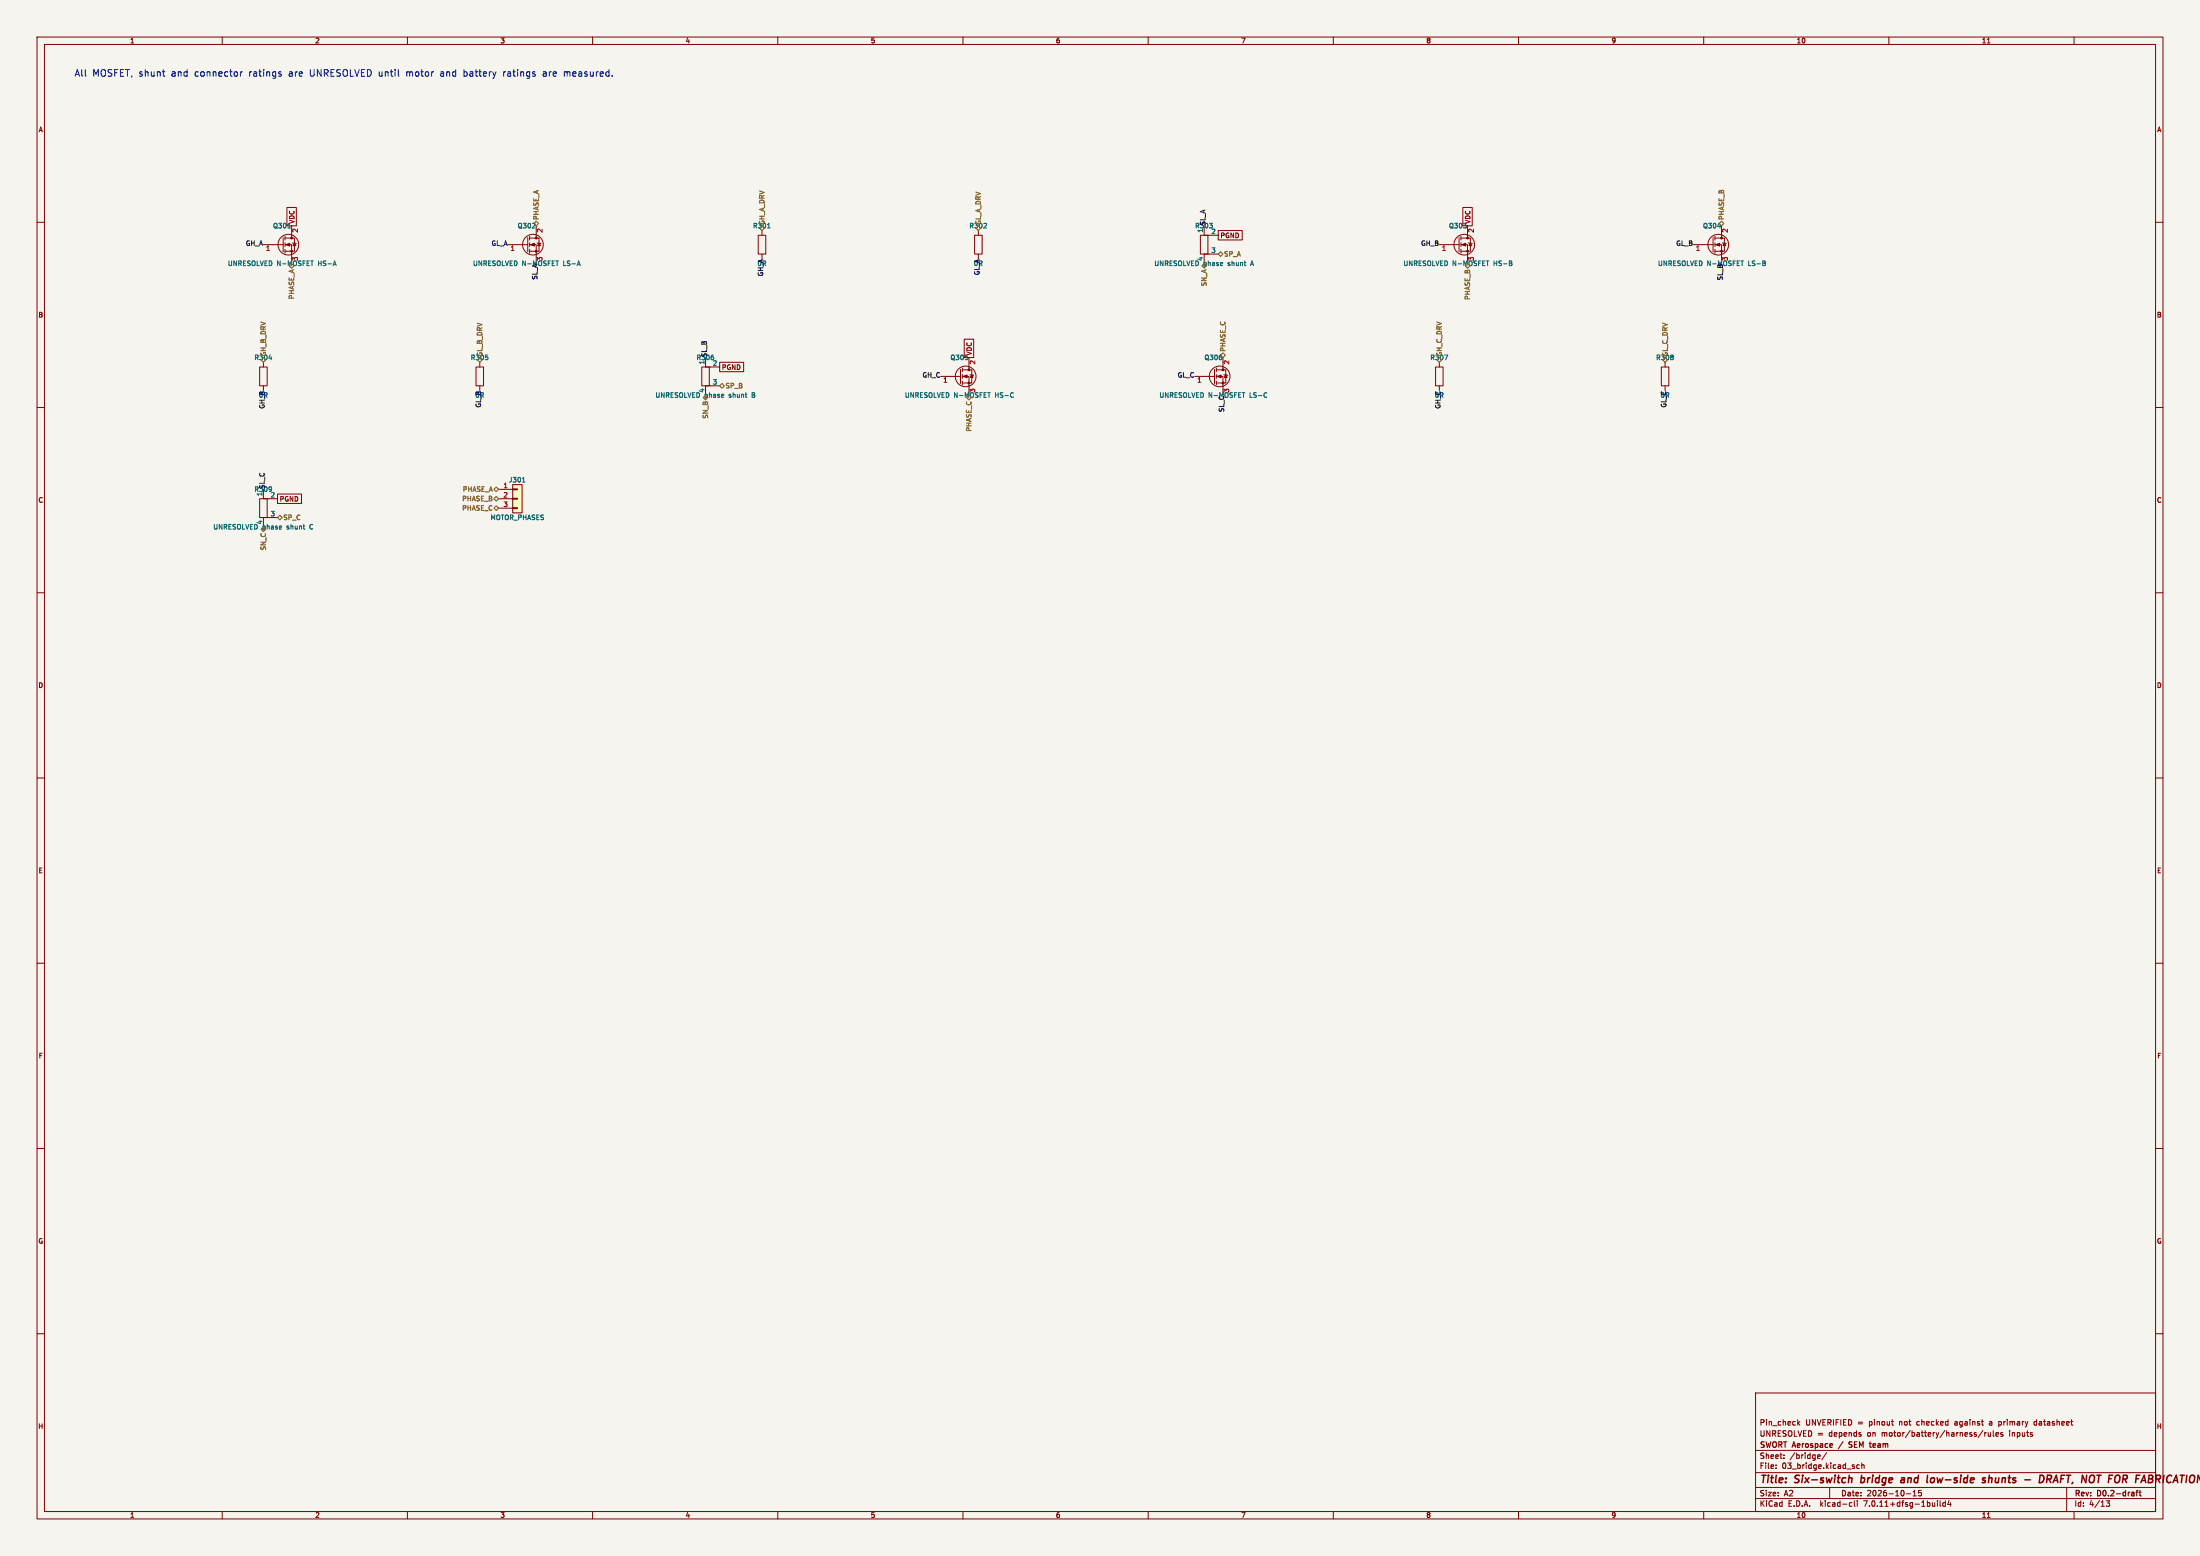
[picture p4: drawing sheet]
<svg xmlns="http://www.w3.org/2000/svg" width="594mm" height="420mm" viewBox="0 0 594 420" stroke-linecap="round" stroke-linejoin="round" font-family="sans-serif">
<path d="M0 0h594v420h-594z" fill="#f5f4ef" stroke="#f5f4ef" stroke-width=".27"/>
<g fill="none" stroke="#840000" stroke-width=".27">
<path d="M10 10h574v400h-574zM12 12h570v396h-570zM60 10v2M110 10v2M160 10v2M210 10v2M260 10v2M310 10v2M360 10v2M410 10v2M460 10v2M510 10v2"/>
<path d="M536.6 11.6h.7M560 10v2M10 60h2M77.5 56h2.5v5h-2.5zM395 56h2.5v5h-2.5zM582 60h2M71.1 66h5.4M76.5 64.1v3.8M77 66h1.7v5.1M77 64.3h2.5v3.5h-2.5M77 63.8v1M77 65.5v1"/>
<path d="M77 67.3v1M78.7 61v3.3M79 65.5l1 .3M79.5 65.7l.4 .6h-.8zM137.2 66h5.3M142.5 64.1v3.8M143 66h1.8v5.1M143 64.3h2.5v3.5h-2.5M143 63.8v1M143 65.5v1M143 67.3v1M144.8 61v3.3"/>
<path d="M145 65.5l1 .3M145.5 65.7l.4 .6h-.7zM204.7 63.5h2.1v5.1h-2.1zM205.7 62.2v1.3M205.7 68.6v1.3M263.1 63.5h2.1v5.1h-2.1zM264.2 62.2v1.3M264.2 68.6v1.3M324.1 63.5h2v5.1h-2zM325.1 61v2.5h3.8M328.9 62.2h6.5v2.6h-6.5zM328.9 68.6h-3.8v2.5"/>
<path d="M388.6 66h5.4M394 64.1v3.8M394.5 66h1.7v5.1M394.5 64.3h2.5v3.5h-2.5M394.5 63.8v1M394.5 65.5v1M394.5 67.3v1M396.2 61v3.3M396.5 65.5l1 .3M397 65.7l.4 .6h-.8zM457.2 66h5.3M462.5 64.1v3.8"/>
<path d="M463 66h1.8v5.1M463 64.3h2.6v3.5h-2.6M463 63.8v1M463 65.5v1M463 67.3v1M464.8 61v3.3M465.1 65.5l1 .3M465.6 65.7l.4 .6h-.8zM70.1 99.1h2v5h-2zM71.1 97.8v1.3M128.5 99.1h2.1v5h-2.1zM129.5 97.8v1.3"/>
<path d="M189.5 99.1h2v5h-2zM190.5 96.5v2.6h3.8M194.3 97.8h6.5v2.5h-6.5zM259.3 99.7v3.8M259.8 99.8h2.6v3.6h-2.6M259.8 99.3v1M260.3 91.6h2.6v4.9h-2.6zM261.6 96.5v3.3M327.9 99.7v3.8M328.4 99.8h2.6v3.6h-2.6M328.4 99.3v1M330.2 96.5v3.3"/>
<path d="M387.6 99.1h2v5h-2zM388.6 97.8v1.3M448.6 99.1h2v5h-2zM449.6 97.8v1.3M10 110h2M71.1 104.1v1.3M129.5 104.1v1.3M194.3 104.1h-3.8v2.6M254 101.6h5.3M259.8 101.6h1.8v5.1M259.8 101.1v1M259.8 102.9v1"/>
<path d="M261.9 101.1l1 .2M262.4 101.2l.4 .7h-.8zM322.6 101.6h5.3M328.4 101.6h1.8v5.1M328.4 101.1v1M328.4 102.9v1M330.5 101.1l1 .2M331 101.2l.3 .7h-.7zM388.6 104.1v1.3M449.6 104.1v1.3M582 110h2M70.1 134.6h2v5.1h-2z"/>
<path d="M71.1 132.1v2.5h3.8M74.9 133.4h6.5v2.5h-6.5zM74.9 139.7h-3.8v2.5M134.6 134.6h3.8M134.6 132.1h3.8M134.6 137.2h3.8M138.4 137h1.3v.3h-1.3zM138.4 134.5h1.3v.2h-1.3zM138.4 132h1.3v.2h-1.3zM138.4 130.8h2.6v7.6h-2.6zM10 160h2M582 160h2"/>
<path d="M10 210h2M582 210h2M10 260h2M582 260h2M10 310h2M582 310h2M10 360h2M474 376h108v32h-108zM582 360h2M474 397.5h108M474 391.5h108M479.5 396.2v.2"/>
<path d="M479.5 395.4v.2M481.7 393.5v.2M481.7 392.7v.2M485.4 383.2v1.5M485.5 384.1l.5 .6M486 383.7l-.6 .5M491 392.7h.4l.1 .3-.8 .2M491.4 393.6l-.4 .1M493.2 392.1l-1.3 1.9M502 395.4h-.4l-.3 .3 .2 .6h.5M502.5 387.2v.4M502.7 395.5l.5-.1 .1 1"/>
<path d="M502.7 394.9v1.5M510.7 383.7h.5M511.1 384.7h.1M535.4 386.1l-1.3 1.9M535.9 386.7v1M536.3 386.7l-.4 .3M536.8 386.7l.1 .9 .6-.1M537.2 384.2v.4M537.5 386.7v1M538.2 386.2v1.3l.2 .2M538.9 387.2l.7-.2-.1-.3h-.4l-.2 .2 .1 .7h.5M539.7 384.6l.4 .1"/>
<path d="M539.7 383.7v1.5M540.1 383.7h-.4M540.7 386.7h-.3l-.2 .2v.2l.5 .1v.4h-.5M549.7 383.7l-.5 .3v.5l.5 .2M60 408v2M110 408v2M160 408v2M210 408v2M260 408v2M310 408v2M360 408v2M410 408v2"/>
<path d="M460 408v2M474 404.5h108M474 401.5h108M494 401.5v3M499.6 405.6h.4M500 406.5l-.4 .1M500.7 405.1v1.3l.2 .2M501.5 405.1v.1M501.5 405.6v1M510 408v2M514.7 403.2h1.2M516.5 403.8h.9"/>
<path d="M516.5 402.7l.5-.4v1.5M518.7 402.3h-.7v.7l.7-.1v.7l-.2 .2-.5-.2M523.1 405.1v.1M523.1 405.6v1M523.8 405.1v1.3l.2 .2M525.2 405.6h-.4l-.3 .3 .2 .6h.5M525.2 405.1v1.5M526.2 405l-.3 1.1h.9M526.6 405.6v1M536.6 409.6h.7M558 401.5v6.5M560 408v2"/>
<path d="M568.7 405.1h.9l-.5 .5 .4 .2v.6l-.8 .1"/>
<circle cx="77.9" cy="66" r="2.79"/>
<circle cx="143.9" cy="66" r="2.79"/>
<circle cx="395.4" cy="66" r="2.79"/>
<circle cx="463.9" cy="66" r="2.79"/>
<circle cx="260.7" cy="101.6" r="2.79"/>
<circle cx="329.3" cy="101.6" r="2.79"/>
</g>
<path d="M497.6 389.1l-1.3 1.9M499.2 390.6h.7M500.1 389.2h-.6l-.3 .3 .1 .3 .6 .2M506.2 389.7l-.5 .2 .1 .7 .4 .1M506.4 390l-.7 .2M576.7 402.8h.6M577.3 402.3l-.4 .2v1.3M577.6 402.8h.5M577.8 402.3v1.3l.3 .2" fill="none" stroke="#840000" stroke-width=".3"/>
<g fill="none" stroke="#840000" stroke-width=".4">
<path d="M499.3 399h.7l-.1 1.2M502.6 398.2l-.2 2M513.4 399h.8M514.2 399.3l-.7 .1-.3 .3 .2 .5 .7-.1M522 398.9l-.6 .2-.2 .7 .3 .4 .5-.1M536.1 399a.49 .49 0 0 0-.8 .2l.8 .6-.4 .4-.5-.1M537.1 398.2l-.2 2M537.8 399l-.5-.1-.3 .2M551.9 399.1a.72 .72 0 0 0-.6-.9h-.5l-.2 2M552.7 399.2l1-.1 .2-.2v-.5l-.3-.2h-.8l-.2 2M553.2 399.2l.5 1M554.6 399.6h.9"/>
<path d="M555.2 398.2l-.9 2M566.2 398.2h1.1M566.7 398.2l-.2 2M582.3 398.2l.9 .1M582.6 399.2l.6 1M583.1 399.1l-1 .1M502.4 400.1l.2 .1"/>
</g>
<g fill="#840000" stroke="#840000" stroke-width=".27">
<path d="M328.7 101.6l1-.4v.8z"/>
<path d="M463.3 66l1-.3v.7z"/>
<path d="M260.1 101.6l1-.4v.8z"/>
<path d="M394.7 66l1-.3v.7z"/>
<path d="M77.2 66l1-.3v.7z"/>
<path d="M143.3 66l1-.3v.7z"/>
<circle cx="330.2" cy="103.4" r=".25"/>
<circle cx="330.2" cy="99.8" r=".25"/>
<circle cx="464.8" cy="67.8" r=".25"/>
<circle cx="464.8" cy="64.3" r=".25"/>
<circle cx="261.6" cy="103.4" r=".25"/>
<circle cx="261.6" cy="99.8" r=".25"/>
<circle cx="396.2" cy="67.8" r=".25"/>
<circle cx="396.2" cy="64.3" r=".25"/>
<circle cx="78.7" cy="67.8" r=".25"/>
<circle cx="78.7" cy="64.3" r=".25"/>
<circle cx="144.8" cy="67.8" r=".25"/>
<circle cx="144.8" cy="64.3" r=".25"/>
</g>
<g fill="none" stroke="#006464" stroke-width=".27">
<path d="M77.7 61.5h.7M83.9 70.4h.7M150.1 70.4h.7M207.2 61.5h.7M401.3 70.4h.7M408.1 71.1v.5M408.1 70.6v.3M470 70.4h.7M476.6 71.2v.4M72.6 96.7h.8M390 95.8h.9l-.6 1.3M266.7 106h.7"/>
<path d="M335.4 106h.7M141 130.1h.8"/>
</g>
<path d="M138.4 130.8h2.6v7.6h-2.6z" fill="#ffffc2" stroke="#ffffc2" stroke-width=".27"/>
<path d="M144.8 59.7l.6 .6-.6 .7-.7-.7zM328.9 68.6l.7-.7 .6 .7-.6 .6zM464.2 60.3l.6-.6 .7 .6-.7 .7zM329.6 95.9l.6-.6 .6 .6-.6 .6zM194.3 104.1l.6-.6 .7 .6-.7 .7zM74.9 139.7l.7-.6 .6 .6-.6 .6zM133.3 132.1l.7-.7 .6 .7-.6 .6zM133.3 134.6l.7-.6 .6 .6-.6 .7zM133.3 137.2l.7-.7 .6 .7-.6 .6z" fill="none" stroke="#725600" stroke-width=".27"/>
<path d="M43.8 19.4h.7M64.9 19.4v1.2M65.4 19.4l-.5 .3M75.5 19.4l.4 .1M75.5 20l.4 .1 .1 .2-.6 .3M146.7 20v.5M152.4 19.4v1.2M152.6 19.4l-.2 .1M44.4 20.6h.1" fill="none" stroke="#0000c2" stroke-width=".27"/>
<g font-size="2.8" fill="#840000">
<text x="475" y="400.9">Title:</text>
<text x="484.7" y="400.9">Six-switch</text>
<text x="503.3" y="400.9">bridge</text>
<text x="514.9" y="400.9">and</text>
<text x="522.7" y="400.9">low-side</text>
<text x="538.5" y="400.9">shunts</text>
<text x="550.7" y="400.9">-</text>
<text x="555.5" y="400.9">DRAFT,</text>
<text x="567.7" y="400.9">NOT FOR</text>
<text x="583.9" y="400.9">FABRICA</text>
</g>
<g font-size="2.5" fill="#0000c2">
<text x="20" y="20.9">All</text>
<text x="24.9" y="20.9">MOSFET, shunt</text>
<text x="46.3" y="20.9">and</text>
<text x="52.6" y="20.9">connector</text>
<text x="67.4" y="20.9">ratings</text>
<text x="78.2" y="20.9">are</text>
<text x="83.9" y="20.9">UNRESOLVED until</text>
<text x="110.2" y="20.9">motor</text>
<text x="119.5" y="20.9">and</text>
<text x="125.8" y="20.9">battery</text>
<text x="136.6" y="20.9">ratings</text>
<text x="147.4" y="20.9">are</text>
<text x="153.2" y="20.9">measured.</text>
</g>
<g font-size="2.1" fill="#840000">
<text x="475" y="388">UNRESOLVED =</text>
<text x="475" y="385">Pin_check</text>
<text x="487.4" y="385">UNVERIFIED</text>
<text x="493.8" y="388">depends</text>
<text x="501.6" y="385">=</text>
<text x="504.3" y="388">on</text>
<text x="504.8" y="385">pinout</text>
<text x="508.3" y="388">motor/battery/harness/rules</text>
<text x="513.1" y="385">not</text>
<text x="517.9" y="385">checked</text>
<text x="528.3" y="385">against</text>
<text x="537.8" y="385">a</text>
<text x="540.5" y="385">primary</text>
<text x="542.9" y="388">inputs</text>
<text x="550.2" y="385">datasheet</text>
<text x="475" y="394">Sheet:</text>
<text x="475" y="391.2">SWORT Aerospace</text>
<text x="483.2" y="394">/bridge/</text>
<text x="500.5" y="391.2">SEM</text>
<text x="506.8" y="391.2">team</text>
<text x="475" y="396.7">File:</text>
<text x="481.1" y="396.7">03_bridge.kicad_sch</text>
<text x="475" y="406.9">KiCad</text>
<text x="475" y="404.1">Size:</text>
<text x="481.7" y="404.1">A2</text>
<text x="482.7" y="406.9">E.D.A.</text>
<text x="491.6" y="406.9">kicad-cli</text>
<text x="497" y="404.1">Date:</text>
<text x="503.5" y="406.9">7.0.11+dfsg-1build4</text>
<text x="504" y="404.1">2026-10-15</text>
<text x="560" y="404.3">Rev:</text>
<text x="560" y="406.9">Id:</text>
<text x="564.1" y="406.9">4/13</text>
<text x="566.4" y="404.3">D0.2-draft</text>
</g>
<g font-size="1.8" fill="#840000">
<text x="35" y="11.9">1</text>
<text x="85" y="11.9">2</text>
<text x="135" y="11.9">3</text>
<text x="185" y="11.9">4</text>
<text x="235" y="11.9">5</text>
<text x="285" y="11.9">6</text>
<text x="335" y="11.9">7</text>
<text x="385" y="11.9">8</text>
<text x="435" y="11.9">9</text>
<text x="485" y="11.9">10</text>
<text x="535" y="11.9">11</text>
<text x="10.3" y="35.9">A</text>
<text x="582.3" y="35.9">A</text>
<text x="79.7" y="60.5" transform="rotate(-90 79.7 60.5)">VDC</text>
<text x="329.4" y="64.5">PGND</text>
<text x="397.2" y="60.5" transform="rotate(-90 397.2 60.5)">VDC</text>
<text x="10.3" y="85.9">B</text>
<text x="582.3" y="85.9">B</text>
<text x="194.8" y="100">PGND</text>
<text x="262.6" y="96" transform="rotate(-90 262.6 96)">VDC</text>
<text x="10.3" y="135.9">C</text>
<text x="75.4" y="135.6">PGND</text>
<text x="582.3" y="135.9">C</text>
<text x="10.3" y="185.9">D</text>
<text x="582.3" y="185.9">D</text>
<text x="10.3" y="235.9">E</text>
<text x="582.3" y="235.9">E</text>
<text x="10.3" y="285.9">F</text>
<text x="582.3" y="285.9">F</text>
<text x="10.3" y="335.9">G</text>
<text x="582.3" y="335.9">G</text>
<text x="10.2" y="385.9">H</text>
<text x="582.2" y="385.9">H</text>
<text x="35" y="409.9">1</text>
<text x="85" y="409.9">2</text>
<text x="135" y="409.9">3</text>
<text x="185" y="409.9">4</text>
<text x="235" y="409.9">5</text>
<text x="285" y="409.9">6</text>
<text x="335" y="409.9">7</text>
<text x="385" y="409.9">8</text>
<text x="435" y="409.9">9</text>
<text x="485" y="409.9">10</text>
<text x="535" y="409.9">11</text>
</g>
<g font-size="1.8" fill="#725600">
<text x="145.6" y="59.5" transform="rotate(-90 145.6 59.5)">PHASE_A</text>
<text x="465.7" y="59.5" transform="rotate(-90 465.7 59.5)">PHASE_B</text>
<text x="203.2" y="61.8">R301</text>
<text x="206.6" y="60.8" transform="rotate(-90 206.6 60.8)">GH_A_DRV</text>
<text x="261.6" y="61.8">R302</text>
<text x="265" y="60.8" transform="rotate(-90 265 60.8)">GL_A_DRV</text>
<text x="61.4" y="72">UNRESOLVED N-MOSFET</text>
<text x="311.6" y="72">UNRESOLVED phase</text>
<text x="330.4" y="69.4">SP_A</text>
<text x="378.8" y="72">UNRESOLVED N-MOSFET</text>
<text x="326" y="77.4" transform="rotate(-90 326 77.4)">SN_A</text>
<text x="79.6" y="80.9" transform="rotate(-90 79.6 80.9)">PHASE_A</text>
<text x="397.1" y="81.1" transform="rotate(-90 397.1 81.1)">PHASE_B</text>
<text x="331.1" y="95.1" transform="rotate(-90 331.1 95.1)">PHASE_C</text>
<text x="68.6" y="97.4">R304</text>
<text x="72" y="96.3" transform="rotate(-90 72 96.3)">GH_B_DRV</text>
<text x="127" y="97.4">R305</text>
<text x="130.4" y="96.3" transform="rotate(-90 130.4 96.3)">GL_B_DRV</text>
<text x="386.1" y="97.4">R307</text>
<text x="389.5" y="96.3" transform="rotate(-90 389.5 96.3)">GH_C_DRV</text>
<text x="447" y="97.4">R308</text>
<text x="450.4" y="96.3" transform="rotate(-90 450.4 96.3)">GL_C_DRV</text>
<text x="176.9" y="107.5">UNRESOLVED phase</text>
<text x="195.8" y="105">SP_B</text>
<text x="244.2" y="107.5">UNRESOLVED N-MOSFET</text>
<text x="191.4" y="113.1" transform="rotate(-90 191.4 113.1)">SN_B</text>
<text x="262.5" y="116.6" transform="rotate(-90 262.5 116.6)">PHASE_C</text>
<text x="124.7" y="135.5">PHASE_B</text>
<text x="124.9" y="132.9">PHASE_A</text>
<text x="57.5" y="143.1">UNRESOLVED phase</text>
<text x="76.4" y="140.6">SP_C</text>
<text x="124.7" y="138">PHASE_C</text>
<text x="72" y="148.7" transform="rotate(-90 72 148.7)">SN_C</text>
</g>
<g font-size="1.8" fill="#006464">
<text x="73.6" y="61.8">Q301</text>
<text x="139.7" y="61.8">Q302</text>
<text x="324.9" y="62.9" transform="rotate(-90 324.9 62.9)">1</text>
<text x="327" y="63.2">2</text>
<text x="391.1" y="61.8">Q303</text>
<text x="459.7" y="61.8">Q304</text>
<text x="80.7" y="70.6" transform="rotate(-90 80.7 70.6)">3</text>
<text x="86" y="72">HS-A</text>
<text x="127.6" y="72">UNRESOLVED N-MOSFET</text>
<text x="146.8" y="70.6" transform="rotate(-90 146.8 70.6)">3</text>
<text x="152.2" y="72">LS-A</text>
<text x="324.9" y="70.6" transform="rotate(-90 324.9 70.6)">4</text>
<text x="327" y="68.3">3</text>
<text x="331.6" y="72">shunt</text>
<text x="338" y="72">A</text>
<text x="398.2" y="70.6" transform="rotate(-90 398.2 70.6)">3</text>
<text x="403.4" y="72">HS-B</text>
<text x="447.5" y="72">UNRESOLVED N-MOSFET</text>
<text x="466.8" y="70.6" transform="rotate(-90 466.8 70.6)">3</text>
<text x="472.1" y="72">LS-B</text>
<text x="190.2" y="98.5" transform="rotate(-90 190.2 98.5)">1</text>
<text x="192.3" y="98.8">2</text>
<text x="256.5" y="97.4">Q305</text>
<text x="325.1" y="97.4">Q306</text>
<text x="190.2" y="106.1" transform="rotate(-90 190.2 106.1)">4</text>
<text x="192.3" y="103.9">3</text>
<text x="196.9" y="107.5">shunt</text>
<text x="203.3" y="107.5">B</text>
<text x="263.6" y="106.1" transform="rotate(-90 263.6 106.1)">3</text>
<text x="268.8" y="107.5">HS-C</text>
<text x="312.9" y="107.5">UNRESOLVED N-MOSFET</text>
<text x="332.2" y="106.1" transform="rotate(-90 332.2 106.1)">3</text>
<text x="337.5" y="107.5">LS-C</text>
<text x="137.3" y="130.4">J301</text>
<text x="70.9" y="134.1" transform="rotate(-90 70.9 134.1)">1</text>
<text x="73" y="134.4">2</text>
<text x="70.9" y="141.7" transform="rotate(-90 70.9 141.7)">4</text>
<text x="73" y="139.4">3</text>
<text x="77.5" y="143.1">shunt</text>
<text x="83.9" y="143.1">C</text>
<text x="132.3" y="140.6">MOTOR_PHASES</text>
</g>
<g font-size="1.8" fill="#a90000">
<text x="80.7" y="62.9" transform="rotate(-90 80.7 62.9)">2</text>
<text x="146.8" y="62.9" transform="rotate(-90 146.8 62.9)">2</text>
<text x="398.2" y="62.9" transform="rotate(-90 398.2 62.9)">2</text>
<text x="466.8" y="62.9" transform="rotate(-90 466.8 62.9)">2</text>
<text x="71.7" y="68">1</text>
<text x="137.7" y="68">1</text>
<text x="389.2" y="68">1</text>
<text x="457.8" y="68">1</text>
<text x="263.6" y="98.5" transform="rotate(-90 263.6 98.5)">2</text>
<text x="332.2" y="98.5" transform="rotate(-90 332.2 98.5)">2</text>
<text x="254.6" y="103.6">1</text>
<text x="323.1" y="103.6">1</text>
<text x="135.8" y="131.8">1</text>
<text x="135.8" y="134.4">2</text>
<text x="135.8" y="136.9">3</text>
</g>
<g font-size="1.8" fill="#0f0f0f">
<text x="322.6" y="61.8">R303</text>
<text x="325.6" y="61" transform="rotate(-90 325.6 61)">SL_A</text>
<text x="66.3" y="66.6">GH_A</text>
<text x="132.6" y="66.6">GL_A</text>
<text x="204.4" y="72">0R</text>
<text x="262.8" y="72">0R</text>
<text x="383.6" y="66.6">GH_B</text>
<text x="452.5" y="66.6">GL_B</text>
<text x="145.3" y="75.6" transform="rotate(-90 145.3 75.6)">SL_A</text>
<text x="206.3" y="74.7" transform="rotate(-90 206.3 74.7)">GH_A</text>
<text x="264.7" y="74.4" transform="rotate(-90 264.7 74.4)">GL_A</text>
<text x="465.3" y="75.8" transform="rotate(-90 465.3 75.8)">SL_B</text>
<text x="187.9" y="97.4">R306</text>
<text x="191" y="96.5" transform="rotate(-90 191 96.5)">SL_B</text>
<text x="69.8" y="107.5">0R</text>
<text x="128.2" y="107.5">0R</text>
<text x="249" y="102.1">GH_C</text>
<text x="317.8" y="102.1">GL_C</text>
<text x="387.3" y="107.5">0R</text>
<text x="448.2" y="107.5">0R</text>
<text x="71.6" y="110.5" transform="rotate(-90 71.6 110.5)">GH_B</text>
<text x="130.1" y="110.1" transform="rotate(-90 130.1 110.1)">GL_B</text>
<text x="330.7" y="111.4" transform="rotate(-90 330.7 111.4)">SL_C</text>
<text x="389.1" y="110.5" transform="rotate(-90 389.1 110.5)">GH_C</text>
<text x="450.1" y="110.1" transform="rotate(-90 450.1 110.1)">GL_C</text>
<text x="68.6" y="132.9">R309</text>
<text x="71.6" y="132.1" transform="rotate(-90 71.6 132.1)">SL_C</text>
</g>
</svg>
